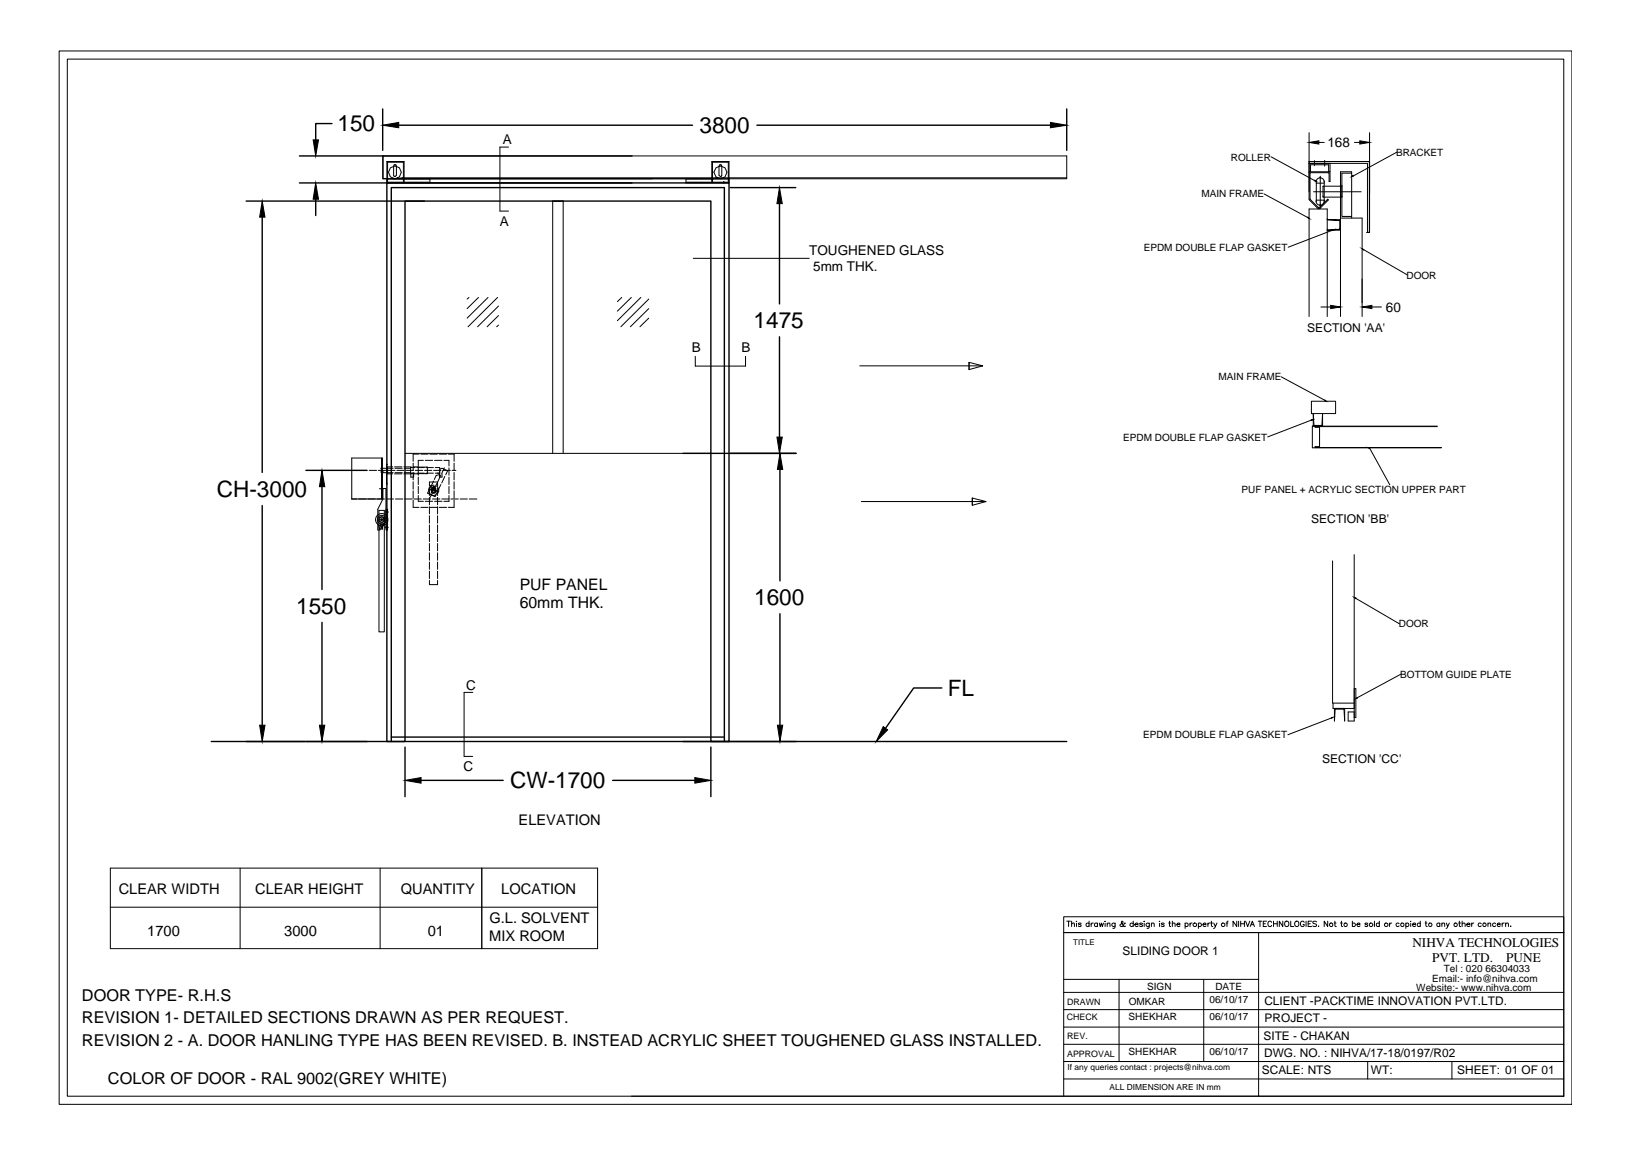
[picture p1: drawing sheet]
<svg xmlns="http://www.w3.org/2000/svg" width="297mm" height="210mm" viewBox="0 0 297 210" stroke-linecap="round" stroke-linejoin="round" font-family="sans-serif">
<!-- layer: 0 -->
<g fill="none" stroke="#000" stroke-width=".25">
<path d="M69.7 19.8v7.5M194.2 19.8v7.5M44.8 36.6h32.4M47.7 39.5v46.4M54.5 33.3h60.5M54.5 28.4h60.5M57.5 36.2v3M60.4 22.5h-2.9v2.9M70.4 33.3h62.3v101.6h-3.3v-98.3h-55.7v98.3h-3.3zM72.6 22.8h53.4M100.6 36.6h1.9M132.9 34.1h11.9"/>
<path d="M137.8 22.8h53.4M141.9 37v18.3M141.9 61.3v18.2M47.7 91.9v40M55.7 85.6h11.1M58.6 88.5v18.7M124.3 82.5h20.6M142 85.4v20.3M58.6 113.2v18.7M142 111.6v20.3M38.5 134.9h155.7M71.2 134.9v-100.8h60.6v100.8"/>
<path d="M71.2 134.1h60.6M73.7 135.9v9M129.4 135.9v9M171.4 125.1h-5.1l-5.1 7.4M76.6 141.9h15M111.5 141.9h15"/>
</g>
<!-- layer: at_Entity -->
<g fill="none" stroke="#000" stroke-width=".18">
<path d="M69.7 28.4h124.5v4.1h-124.5zM69.7 28.4v4.1M70.4 33.1h6.7M70.5 32.9v-3.4h2.9v3.4M70.5 33v.1M71.7 30l.2-.1 .3 .3v1.7l-.3 .2-.3-.2zM73.3 32.3v.2M73.3 32.3l-1.6 .2M73.3 32.3h120.9M73.4 33v.1M73.5 33v.1M77.2 33.1h.8"/>
<path d="M78.1 33.1l.1 .1M78.2 32.6v.7h-7.8v-3.9h3.1v3.5M100.6 36.6v45.9M102.5 36.6v45.9M124.9 32.6v.7h7.8v-3.9h-3.1v3.5M125 33.1l-.1 .1M125.1 33.1h7.6M129.6 33v.1M129.7 32.9v-3.4h2.9v3.4M129.7 33v.1M130.4 32.5v-.2l.3 .2M131 30l.1-.1 .3 .3v1.7l-.3 .2-.2-.2z"/>
<path d="M131.8 33.3h.1M132.6 33v.1M156.5 66.5h22.3M176.4 65.9l2.5 .6-2.5 .7zM64 83.3h5.6v7.5h-5.6zM64 90.8h1M65.3 90.8h1.3M66.9 90.8h1.4M67.2 85.6h1.4M68.6 90.8h1.4M68.8 85.6h1.4M69 92.8h.9v22.1h-.9z"/>
<path d="M69.1 88.9h.6M69.2 94.1h.4l.2 .1v.6l-.3 .2-.4-.2zM69.3 95.3h.6M69.3 85.2h.4M69.4 83.3v7.5M69.5 94.4h.1v.3l-.3-.2M69.6 95.3v1M69.7 88.9h.5v5.8l-1.1 1.7h-.3v-3.8l.9-1.8zM70.1 95.9h.6M70.1 93.1h.6M70.2 92.6h.3v3.8h-.3zM70.2 93.3h.3"/>
<path d="M70.2 93h.3M70.2 96.1h.3M70.2 95.8h.3M70.3 90.8h1.3M70.5 86v.1M70.5 85v.2M70.5 84.5h-.1v3.5h.1M70.5 85.6h1.4M71.5 84.9h-1v1.3h1M71.6 85.2h-2v.8h2M71.8 86.2h1.4M71.8 84.9h1.4"/>
<path d="M71.9 85.2h1.3M71.9 86h1.3M72 90.8h1.3M72.2 85.6h1.3M73.5 86.2h1.4M73.5 84.9h1.4M73.5 85.2h1.2M73.5 86h1.2M73.7 90.8h1.3M73.7 82.5h55.7M73.9 85.6h1.3M75.2 84.9l2.6 .1v1.1h-1.7"/>
<path d="M75.2 91v1.3h1.1M75.2 84.2v1.4M75.2 85.9v1.4M75.2 87.6v1.4M75.2 89.3v1.3M75.2 86.2h.9M75.4 90.8h1.3M75.5 85h-.8v1.1h.8M75.6 85.6h1.3M75.9 85h1.3M75.9 86.1h1.3M76.1 90.1v1.1h1"/>
<path d="M76.1 85.1v1.3M76.1 86.8v1.3M76.1 88.5v1.3M76.3 82.6h-1.1v1.3M76.6 92.3h1.3M76.6 82.6h1.3M77 90.8h1.4M77.1 83.7h-1v1.1M77.3 85.6h1.3M77.4 91.2h1.4M77.4 83.7h1.4M77.6 85h1.3"/>
<path d="M77.6 86.1h1.3M78.1 89.5a.94 .94 0 0 0 1.3 .5M78.2 89l-.4 .7 1.4 .6 .3-.6M78.2 88.4v-.7h1.4v.7M78.2 88.8v1.3M78.2 90.5v1.3M78.2 92.2v1.3M78.2 93.8v1.4M78.2 95.5v1.4M78.2 97.2v1.3M78.2 98.8v1.4M78.2 92.3h1.4"/>
<path d="M78.2 82.6h1.4M78.3 88.3l.6 .9M78.7 90.8h1.4M78.8 88.6v.2h.1v-.2M78.8 88.9l.2-.1 .3 .2-.2 .5h-.2l-.3-.1zM78.8 88.6h.3M78.8 88.8h.3M78.8 88.6v.6h.1M78.8 88.6l.3 .3M78.8 88.7l.3 .4zM78.8 88.8h.1M78.8 89l.1 .2"/>
<path d="M78.8 88.8v.4h.1v-.4M78.8 88.8l.3 .3-.3-.2M78.8 88.8l.2 .2M78.8 88.8l.3 .1M78.8 88.8l.1 .2M78.8 89.5l-.5 1M78.9 88.8l-.1-.2 .1 .2M78.9 88.6l.2 .2M78.9 88.8l-.1-.1 .3 .3M78.9 88.6v.2l.2-.2M78.9 88.8v.4l.2-.4M78.9 88.8h.2"/>
<path d="M78.9 88.8h-.1M78.9 89.2l.2-.3v.3M78.9 88.6h.1M78.9 88.8l.2 .1M78.9 88.8h.1M78.9 89.1h.1M78.9 89.2h.1M78.9 89.1v.1M78.9 89.2h.2M78.9 88.9l.1 .1M78.9 89l-.1-.1 .3 .3M78.9 89l.1 .1"/>
<path d="M78.9 89.1l.2 .1M78.9 89.1l-.1-.2 .2 .3M78.9 87.5l-.6 1.2M78.9 85.6h1.4M79 88.8l-.2-.2 .3 .3M79 89l.1 .2M79 88.3a.9 .9 0 0 0-1 .9M79 88.8l.1 .1M79.1 88.6h.1M79.1 88.8h.1M79.1 88.9h.1M79.1 88.6v.6"/>
<path d="M79.1 88.7l-.1-.1 .1 .2M79.1 91.2h1.3M79.1 83.7h1.3M79.2 85h.8v1.1h-.8M79.3 88.9a.42 .42 0 0 0-.5-.1 .42 .42 0 0 0-.3 .4M79.3 89.2a.42 .42 0 0 1-.2 .4 .42 .42 0 0 1-.5-.2M79.3 88.9a.54 .54 0 0 0-.5-.2 .54 .54 0 0 0-.4 .5M79.4 88.4a.91 .91 0 0 1 .3 1.3M79.5 89.2a.56 .56 0 0 1-.4 .5 .56 .56 0 0 1-.6-.2M79.5 87.9l-.6 1.2M79.6 88.8v1.3M79.6 90.5v1.3"/>
<path d="M79.6 92.2v1.3M79.6 93.8v1.4M79.6 95.5v1.4M79.6 97.2v1.3M79.6 98.8v1.4M79.9 92.3h1.4M79.9 82.6h1.4M80.2 86.4l-.5 1.2M80.2 88.1l-.6 1.3M80.4 90.8h1.3M80.6 85.6h1.4M80.8 83.7h.9v1.1"/>
<path d="M80.9 85.1l-.5 1M81 86.7l-.6 1.1M81.1 86.4l.4-.8-1.1-.4-.2 .1-.2 .3v.7l-.6 .2-.3 .7M81.6 82.6h1v1.3M81.7 85.1v1.3M81.7 86.8v1.3M81.7 88.5v1.3M81.7 90.1v1.1h-.9M82.1 90.8h1.3M82.3 85.6h.7M82.6 84.2v1.4M82.6 85.9v1.4"/>
<path d="M82.6 87.6v1.4M82.6 89.3v1.3M82.6 91v1.3h-1M83.7 90.8h1.4M85.4 90.8h1.4M156.8 91.2h22.6M177 90.6l2.5 .6-2.5 .7zM78.2 105.6v.7h1.4v-.7M78.2 100.5v1.4M78.2 102.2v1.3M78.2 103.9v1.3M79.6 100.5v1.4"/>
<path d="M79.6 102.2v1.3M79.6 103.9v1.3"/>
<circle cx="71.9" cy="31.3" r="1.17"/>
<circle cx="131.1" cy="31.4" r="1.18"/>
<circle cx="69.5" cy="94.5" r=".15"/>
<circle cx="69.5" cy="94.5" r=".78"/>
<circle cx="69.5" cy="94.5" r="1.13"/>
<circle cx="69.5" cy="94.5" r=".51"/>
</g>
<!-- layer: 0 -->
<g fill="none" stroke="#000" stroke-width=".18">
<path d="M10.8 9.3h275.3v191.6h-275.3zM12.2 10.8h272.4v188.6h-272.4zM92.6 26.8h-1.6v11.6h1.6M230.1 35.3l7.9 4.2M231.3 28.5l8 4.4M238.3 24.1v12.2M238.3 29.4h11M238.3 36.4l1.6 1.6M238.4 31.2l-.1 .2M238.5 31.2v-1.2h3.3v1.2M238.6 31.4l-.2 .2v4.6l1.5 1.5h.2M238.6 31.4h3.1"/>
<path d="M239.1 34.9h8.6M239.2 29.2v.9M239.5 36.6a.74 .74 0 0 0 .8 .7M239.6 33.1h.1M239.6 36.6h.1M239.6 36.4h1.4M239.6 33.3h1.4M239.6 33.1v3.5M239.9 37.9h.2M240 25.9h1M240.2 37.7l1.5-1.5 .1 .2-1.6 1.6M240.3 32.4h.1"/>
<path d="M240.3 37.3h.1M240.3 32v5.9M240.8 33.9h3.4v2h-3.4zM240.8 35.9h.1M241 36.6a.74 .74 0 0 1-.7 .7M241 33.1a.74 .74 0 0 0-.7-.8 .74 .74 0 0 0-.8 .8M241 36.6h.1M241 33.1h.1M241 33.1v3.5M241.1 29.2v1M241.6 40h2.4v1.9h-2.4l2.3-.2v-1.6zM241.6 40h.1"/>
<path d="M241.7 31.4l.2 .2M241.9 31.2l.1 .2M242.1 29.7v1.5h-3.8M242.1 31.4v1.6h-.2v-1.4M244 40h.1M244 39.7h3.9v17.9M244.2 35.9h.1M244.2 33.9h.1M246 31.5h-1.8v7.9h1.8M246 39.7v-8.5h-2v26.4M246.5 25.9h1M249.2 29.4v12.8h-.3v-12.5h-10.6"/>
<path d="M249.3 24.1v18.2h-.6M254.2 27.7l-7.9 4.3M85.4 54.1l-.4 .3M87.1 54.1l-2.1 2M88.8 54.1l-3.8 3.8M90.6 54.1l-5.4 5.3M90.7 55.7l-3.8 3.7M90.7 57.4l-2 2M90.7 59.1l-.3 .3M113.2 54.1l-.8 .8M114.9 54.1l-2.5 2.5M116.6 54.1l-4.2 4.2"/>
<path d="M118.1 54.4l-5.1 5M118.1 56.1l-3.4 3.3M118.1 57.9l-1.6 1.5M126.2 47h21.1M238.3 57.6v-19.6h3.3v19.6M240.4 55.8h1.8M241.6 41.9h.1M242.4 41.9l-7.9 3.1M243.9 40.1h.1M243.9 41.7h.1M248.2 45.4l7.9 4.6M249.7 55.8h1.7"/>
<path d="M126.5 64.8v1.8h9.2v-1.8M233.2 68.5l7.9 4.3M238.7 73h4.4v2.2h-4.4zM238.7 76.4l-8 3.1M239 77.5v-2.3l.2 2.2h1.4l.1-2.2v2.3M239.4 77.5v.2h.8v3.5h-.8v.2M239.4 77.6h22.2M261.6 77.5h-22.7v3.9h23.5M74.8 86.1h.5v.7h-.5zM77.5 86.1h.3M80 86.1v.8M80.4 86.1v.7h-.4"/>
<path d="M239.4 81.4h23M249.3 81.5l3.7 6.7M242.5 102v25.9h4M246.5 100.9v30.2h-1.1v-1.6h1.1M246.8 108.8l7.9 4.7M86 125.9h-1.5v11.7h1.5M242.3 130.6l-7.9 3M242.6 127.9v1h3.9M242.9 128.9v2.2l.1-2.1h1.6l.1 2.1v-2.2M246.5 125.3h.3v5.2h-.3M255 122.6l-8 4.3M20.1 157.9h88.7v14.7h-88.7z"/>
<path d="M43.7 157.9v14.7M69.2 157.9v14.7M87.7 157.9v14.7M20.1 165h88.7M193.6 166.8h91v2.8h-91zM193.6 178.1h35.5M194.2 167.6h.6M194.5 167.6v.9M195 168.1l.3-.2h.2l.1 .6M195 167.6v.9M195.9 167.6h.1M195.9 167.9v.6"/>
<path d="M196.8 168l-.2-.1h-.3v.2l.4 .1 .1 .2-.2 .1-.3-.1M198.2 168a.31 .31 0 0 0-.4 0 .31 .31 0 0 0 0 .4 .31 .31 0 0 0 .4 0M198.2 167.6v.9M198.6 167.9v.6M199 167.9l-.4 .2M199.7 168a.31 .31 0 0 0-.4 0 .31 .31 0 0 0 0 .4 .31 .31 0 0 0 .4 0M199.7 167.9v.6M200.1 167.9l.2 .6 .2-.6 .1 .6 .2-.6M201.1 167.6h.1M201.1 167.9v.6M201.5 168.1l.3-.2h.2v.6M201.5 167.9v.6"/>
<path d="M203 167.9v.7l-.2 .2h-.3M203 168a.33 .33 0 0 0-.5 0 .33 .33 0 0 0 0 .5 .33 .33 0 0 0 .5-.1M203.7 178.1v15M204.8 168l-.1-.1a.57 .57 0 0 1-.8 .5v-.3l.5-.2v-.2l-.2-.1-.1 .1 .1 .4 .4 .4 .2-.1M206.3 168a.33 .33 0 0 0-.5 0 .33 .33 0 0 0 0 .5 .33 .33 0 0 0 .5-.1M206.3 167.6v.9M206.6 168.1h.6a.33 .33 0 0 0-.6-.1 .33 .33 0 0 0 0 .5 .33 .33 0 0 0 .6-.1M208 168l-.3-.1-.3 .1 .5 .3v.2l-.5-.1M208.2 167.6h.1M208.3 167.9v.6M209.2 167.9v.7l-.1 .2h-.3M209.2 168a.33 .33 0 0 0-.5 0 .33 .33 0 0 0 0 .5 .33 .33 0 0 0 .5-.1"/>
<path d="M209.6 168.1l.2-.2h.2l.1 .6M209.6 167.9v.6M211 167.6h.1M211 167.9v.6M211.9 168l-.2-.1-.4 .1 .6 .3v.2l-.6-.1M212.7 167.9h.3M212.9 167.6v.8l.2 .1M213.4 168.1l.2-.2h.2l.1 .6M213.4 167.6v.9M214.2 168.1h.6a.31 .31 0 0 0-.5-.1 .31 .31 0 0 0 0 .5 .31 .31 0 0 0 .5-.1M215.7 168a.31 .31 0 0 1 .5 0 .31 .31 0 0 1 0 .4 .31 .31 0 0 1-.5 0M215.7 167.9v1"/>
<path d="M216.6 167.9v.6M217 167.9h-.3l-.1 .2M218.1 168a.31 .31 0 0 1 .5 0 .31 .31 0 0 1 0 .4 .31 .31 0 0 1-.5 0M218.1 167.9v1M219 168.1h.5a.31 .31 0 0 0-.4-.1 .31 .31 0 0 0 0 .5 .31 .31 0 0 0 .4-.1M219.1 178.1v15M219.9 167.9v.6M220.2 167.9h-.2l-.1 .2M220.4 167.9h.3M220.5 167.6v.8l.2 .1M220.9 167.9l.3 .6 .3-.6M221.2 168.5l-.3 .4"/>
<path d="M223.2 167.9h.3M223.5 167.6l-.2 .1v.8M225.1 167.6v.9l-.7-.9v.9M225.4 167.6v.9M225.8 167.6v.9M225.8 168h.7M226.5 167.6v.9M226.7 167.6l.4 .9 .4-.9M227.6 168.5l.3-.9 .4 .9M227.7 168.2h.5M229 167.6h.7M229.1 169.6v29.8"/>
<path d="M229.3 167.6v.9M229.9 168h.4M230.5 167.6h-.6v.9h.6M231.5 167.8l-.1-.1a.42 .42 0 0 0-.6 .3 .42 .42 0 0 0 .6 .4l.1-.1M231.8 168h.7M231.8 167.6v.9M232.5 167.6v.9M233.5 167.6v.9l-.7-.9v.9M234.9 167.6v.9h.6M237.4 167.8l-.1-.1a.46 .46 0 0 0-.7 .3 .46 .46 0 0 0 .6 .5l.2-.2v-.2h-.2M237.7 167.6v.9M238.1 168h.4"/>
<path d="M238.7 167.6h-.6v.9h.6M239.6 167.7l-.2-.1-.5 .1 .1 .2 .5 .2 .1 .2-.2 .2-.5-.1M240 168.4h.1M241.7 167.6v.9l-.7-.9v.9M242.8 167.9h.4M243 167.6v.8l.2 .1M244 167.9h.3M244.2 167.6v.8l.2 .1M246.1 168a.31 .31 0 0 1 .5 0 .31 .31 0 0 1 0 .4 .31 .31 0 0 1-.5 0M246.1 167.6v.9M247 168.1h.5a.33 .33 0 0 0-.5-.1 .33 .33 0 0 0 0 .5 .33 .33 0 0 0 .5-.1M248.9 168l-.1-.1h-.3v.2l.3 .1 .1 .2-.1 .1-.4-.1"/>
<path d="M250.2 167.6v.9M251.1 168a.31 .31 0 0 0-.5 0 .31 .31 0 0 0 0 .4 .31 .31 0 0 0 .5 0M251.1 167.6v.9M252.9 167.9v.6M253.3 167.9l-.4 .2M254.6 168a.31 .31 0 0 0-.4 0 .31 .31 0 0 0 0 .4 .31 .31 0 0 0 .4 0M255.9 168a.31 .31 0 0 1 .4 0 .31 .31 0 0 1 0 .4 .31 .31 0 0 1-.4 0M255.9 167.9v1M256.7 167.6h.1M256.8 167.9v.6M257.1 168.1h.6a.33 .33 0 0 0-.5-.1 .33 .33 0 0 0 0 .5 .33 .33 0 0 0 .5-.1M258.5 168a.31 .31 0 0 0-.5 0 .31 .31 0 0 0 0 .4 .31 .31 0 0 0 .5 0"/>
<path d="M258.5 167.6v.9M259.4 167.9h.3M259.5 167.6v.8l.3 .1M262.1 168a.31 .31 0 0 0-.5 0 .31 .31 0 0 0 0 .4 .31 .31 0 0 0 .5 0M262.1 167.9v.6M262.4 168.1l.3-.2h.2v.6M262.4 167.9v.6M263.2 167.9l.3 .6 .3-.6M263.5 168.5l-.3 .4M265.5 167.9h.3M265.6 167.6v.8l.3 .1M266.1 168.1l.3-.2h.2l.1 .6"/>
<path d="M266.1 167.6v.9M267 168.1h.6a.32 .32 0 0 0-.5-.2 .32 .32 0 0 0-.1 .5 .32 .32 0 0 0 .4 .1l.2-.1M267.9 167.9v.6M268.2 167.9l-.3 .2M269.6 168a.31 .31 0 0 0-.5 0 .31 .31 0 0 0 0 .4 .31 .31 0 0 0 .5 0M270.8 168.1l.3-.2h.2v.6M270.8 167.9v.6M272.2 168a.31 .31 0 0 0-.4 0 .31 .31 0 0 0 0 .4 .31 .31 0 0 0 .4 0M272.5 168.1h.6a.33 .33 0 0 0-.5-.1 .33 .33 0 0 0 0 .5 .33 .33 0 0 0 .5-.1M273.4 167.9v.6M273.8 167.9l-.4 .2M274 168.1l.2-.2h.3v.6"/>
<path d="M274 167.9v.6M275 168.4h.1M284.6 169.6v29.8M284.6 169.6h-91v29.8M114.9 199.4h169.7M193.6 189.9h91M193.6 186.8h91M193.6 183.6h91M193.6 180.5h91M193.6 193.1h91M193.6 196.3h91M248.9 193.1v3.2"/>
<path d="M264.3 193.1v3.2"/>
<circle cx="217.5" cy="168.2" r=".32"/>
<circle cx="222.6" cy="168.2" r=".33"/>
<circle cx="234.2" cy="168" r=".46"/>
<circle cx="236" cy="168" r=".46"/>
<circle cx="242.3" cy="168.2" r=".32"/>
<circle cx="244.9" cy="168.2" r=".32"/>
<circle cx="249.5" cy="168.2" r=".32"/>
<circle cx="252.3" cy="168.2" r=".33"/>
<circle cx="255.2" cy="168.2" r=".32"/>
<circle cx="260.3" cy="168.2" r=".32"/>
<circle cx="264.9" cy="168.2" r=".32"/>
<circle cx="270.2" cy="168.2" r=".32"/>
</g>
<!-- layer: at_Text -->
<path d="M68.8 95.3l.3 1 .2-1 .2 1 .3-1" fill="none" stroke="#000" stroke-width=".18"/>
<!-- layer: at_Rect -->
<path d="M69.3 85.9h.6" fill="none" stroke="#000" stroke-width=".18"/>
<!-- layer: 0 -->
<g fill="#000" stroke="#000" stroke-width=".18">
<path d="M47.7 36.6l.5 2.9h-.9zM57.5 33.3l.5 2.9h-1zM57 25.4h1l-.5 3zM69.7 22.8l2.9-.5v.9zM141.9 34.1l.5 2.9h-1zM191.2 22.3l3 .5-3 .4zM238 39.5l.3 .2-.3-.1zM239.3 32.8l.3 .2-.4-.1zM238.3 25.9l1.7-.3v.6zM246 32.1l.3-.2v.1zM247.5 25.6l1.8 .3-1.8 .3zM242.2 55.5l1.8 .3-1.8 .3z"/>
<path d="M242.4 41.9l.3-.1-.3 .2zM247.9 45.3l.3 .1v.1zM247.9 55.8l1.8-.3v.6zM141.4 79.5h1l-.5 3zM238.6 76.4l.4-.1-.3 .2zM241.1 72.8l.3 .2-.3-.1zM58.6 85.6l.5 2.9h-1zM142 82.5l.5 2.9h-1zM249 81.4h.3v.2zM246.5 108.7l.3 .1-.1 .1zM47.3 131.9h.9l-.5 3zM58.1 131.9h1l-.5 3z"/>
<path d="M141.5 131.9h1l-.5 3zM160.8 132.2l.8 .6-2.1 2.1zM242.3 130.6l.3-.1-.2 .1zM246.8 127.1l.2-.2 .1 .1zM73.7 141.9l2.9-.5v1.1zM126.5 141.4l2.9 .5-2.9 .6z"/>
</g>
<g font-size="4.1">
<text x="61.4" y="23.9">150</text>
<text x="127.3" y="24.2">3800</text>
<text x="137.2" y="59.7">1475</text>
<text x="39.5" y="90.4">CH-3000</text>
<text x="53.9" y="111.7">1550</text>
<text x="137.3" y="110.1">1600</text>
<text x="172.5" y="126.6">FL</text>
<text x="92.9" y="143.4">CW-1700</text>
</g>
<g font-size="3">
<text x="14.9" y="182.2">DOOR TYPE- R.H.S</text>
<text x="14.9" y="186.1">REVISION 1- DETAILED SECTIONS DRAWN AS PER REQUEST.</text>
<text x="14.9" y="190.3">REVISION 2 - A. DOOR HANLING TYPE HAS BEEN REVISED. B. INSTEAD ACRYLIC SHEET TOUGHENED GLASS INSTALLED.</text>
<text x="19.7" y="197.1">COLOR OF DOOR - RAL 9002(GREY WHITE)</text>
</g>
<g font-size="2.9">
<text x="94.6" y="107.3">PUF PANEL</text>
<text x="94.6" y="110.6">60mm THK.</text>
</g>
<g font-size="2.7">
<text x="94.4" y="150.1">ELEVATION</text>
<text x="21.6" y="162.6">CLEAR WIDTH</text>
<text x="46.5" y="162.6">CLEAR HEIGHT</text>
<text x="73" y="162.6">QUANTITY</text>
<text x="89.1" y="167.9">G.L. SOLVENT</text>
<text x="91.2" y="162.6">LOCATION</text>
<text x="26.8" y="170.2">1700</text>
<text x="51.7" y="170.2">3000</text>
<text x="77.9" y="170.2">01</text>
<text x="89" y="171.1">MIX ROOM</text>
</g>
<g font-size="2.5">
<text x="91.5" y="26.2">A</text>
<text x="241.6" y="26.8">168</text>
<text x="91" y="41">A</text>
<text x="147.3" y="46.4">TOUGHENED GLASS</text>
<text x="148" y="49.4">5mm THK.</text>
<text x="252.2" y="56.7">60</text>
<text x="125.9" y="64.1">B</text>
<text x="134.9" y="64.1">B</text>
<text x="84.9" y="125.4">C</text>
<text x="84.3" y="140.3">C</text>
</g>
<g font-size="2.4">
<text x="257.1" y="172.2">NIHVA TECHNOLOGIES</text>
<text x="260.7" y="174.9">PVT. LTD.</text>
<text x="274.2" y="174.9">PUNE</text>
</g>
<g font-size="2.2">
<text x="237.9" y="60.5">SECTION 'AA'</text>
<text x="238.6" y="95.2">SECTION 'BB'</text>
<text x="240.6" y="138.9">SECTION 'CC'</text>
<text x="204.3" y="173.8">SLIDING DOOR 1</text>
<text x="230.1" y="182.9">CLIENT -PACKTIME INNOVATION PVT.LTD.</text>
<text x="230.2" y="186">PROJECT -</text>
<text x="230" y="189.1">SITE - CHAKAN</text>
<text x="229.7" y="195.4">SCALE: NTS</text>
<text x="230.1" y="192.3">DWG. NO. : NIHVA/17-18/0197/R02</text>
<text x="249.5" y="195.4">WT:</text>
<text x="265.2" y="195.4">SHEET: 01 OF 01</text>
</g>
<g font-size="1.8">
<text x="224" y="29.2">ROLLER</text>
<text x="254.1" y="28.4">BRACKET</text>
<text x="218.7" y="35.9">MAIN FRAME</text>
<text x="208.2" y="45.6">EPDM DOUBLE FLAP GASKET</text>
<text x="256" y="50.7">DOOR</text>
<text x="221.8" y="69.2">MAIN FRAME</text>
<text x="204.4" y="80.1">EPDM DOUBLE FLAP GASKET</text>
<text x="226" y="89.6">PUF PANEL + ACRYLIC SECTION UPPER PART</text>
<text x="254.6" y="114.1">DOOR</text>
<text x="254.9" y="123.3">BOTTOM GUIDE PLATE</text>
<text x="208.1" y="134.3">EPDM DOUBLE FLAP GASKET</text>
<text x="260.7" y="178.6">Email:- info@nihva.com</text>
<text x="262.8" y="176.8">Tel : 020 66304033</text>
<text x="205.4" y="185.5">SHEKHAR</text>
<text x="205.5" y="182.8">OMKAR</text>
<text x="208.8" y="180">SIGN</text>
<text x="220.1" y="182.4">06/10/17</text>
<text x="220.1" y="185.5">06/10/17</text>
<text x="221.2" y="180">DATE</text>
<text x="257.8" y="180.3">Website:- www.nihva.com</text>
<text x="205.4" y="191.8">SHEKHAR</text>
<text x="220.1" y="191.9">06/10/17</text>
</g>
<g font-size="1.6">
<text x="194.2" y="185.5">CHECK</text>
<text x="194.2" y="182.8">DRAWN</text>
<text x="194.2" y="189.1">REV.</text>
<text x="194.2" y="192.2">APPROVAL</text>
</g>
<g font-size="1.5">
<text x="194.3" y="194.7">If any queries contact : projects@nihva.com</text>
<text x="201.9" y="198.3">ALL DIMENSION ARE IN mm</text>
</g>
<text font-size="1.4" x="195.3" y="171.8">TITLE</text>
</svg>
